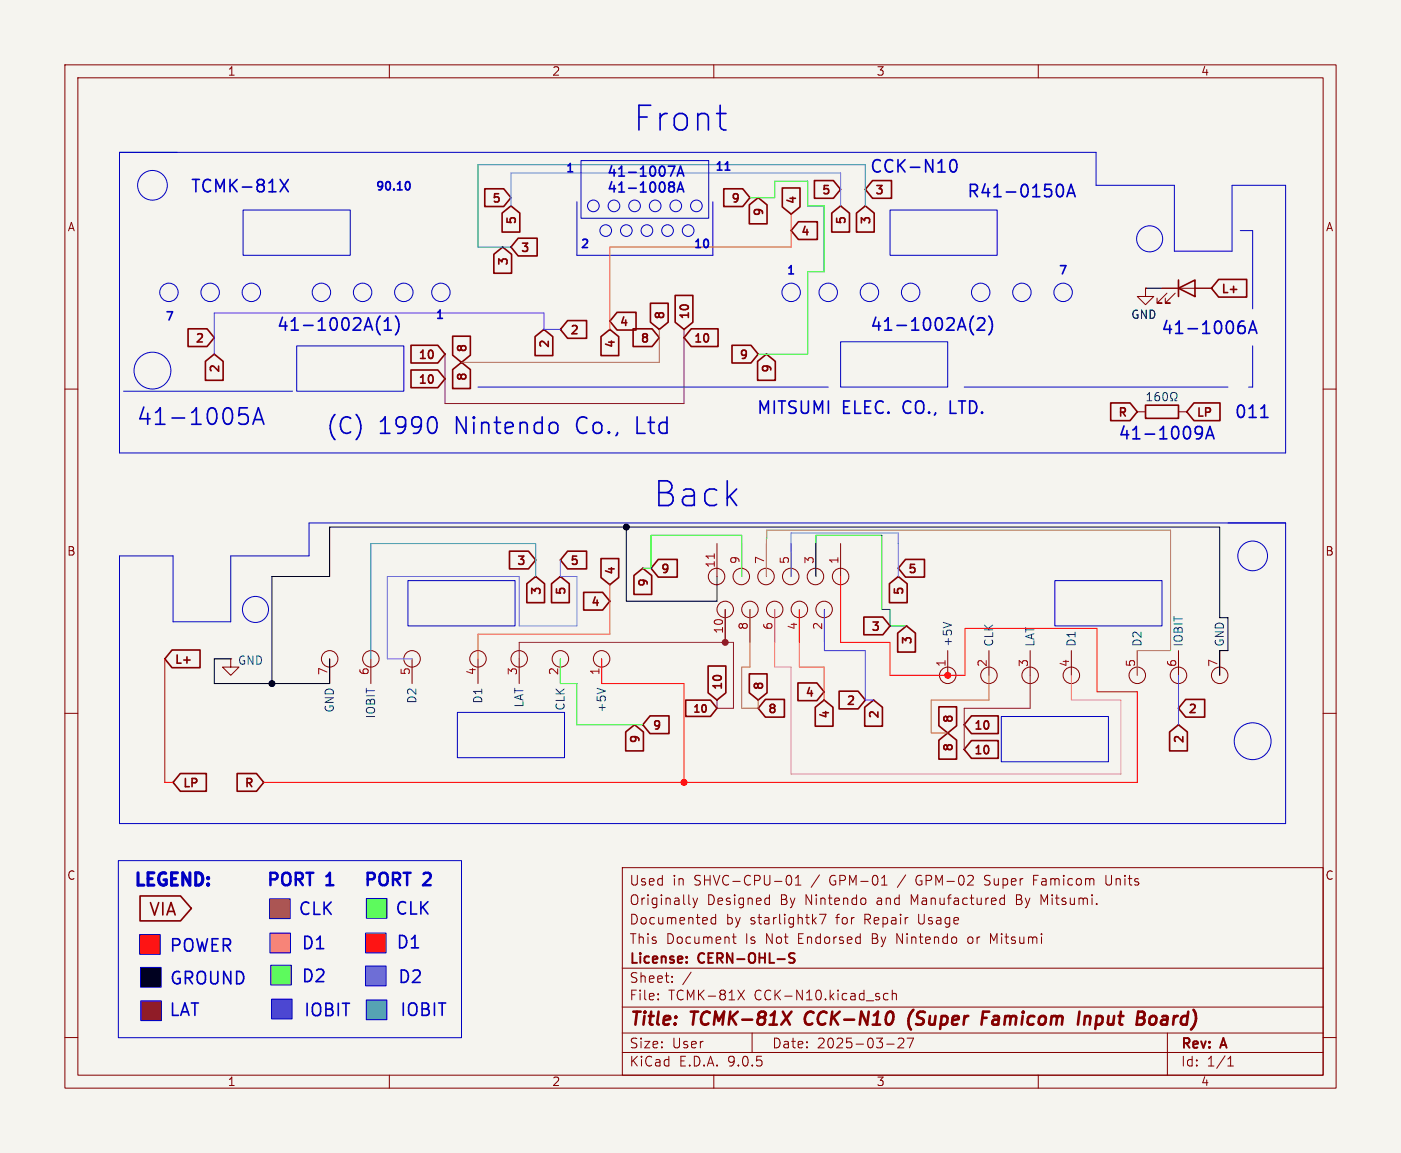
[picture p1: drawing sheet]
<svg xmlns="http://www.w3.org/2000/svg" width="216mm" height="178mm" viewBox="0 0 216 178" stroke-linecap="round" stroke-linejoin="round" font-family="sans-serif">
<path d="M0 0h215.9v177.8h-215.9z" fill="#f5f4ef" stroke="#f5f4ef" stroke-width=".15"/>
<g fill="none" stroke="#840000" stroke-width=".15">
<path d="M10 10h195.9v157.8h-195.9zM12 12h191.9v153.8h-191.9zM60 10v2M110 10v2M160 10v2M10 60h2M203.9 60h2M10 110h2M203.9 110h2M95.9 133.8h108v32h-108zM106.2 139.4l.2 .1M106.8 138.5l.3 1"/>
<path d="M107.1 139.5l-.1 .3-.2 .2M107.5 138.5l-.4 1M118.1 138.5l.5 .1M118.6 138v1.5M118.6 139.4l-.5 .1M121.2 135.3l.2-.2 .2-.1a.94 .94 0 0 1 0 1.5l-.2-.1-.2-.2M122.6 136.5h.8M122.6 135.4l.4-.4v1.5M133.1 138.5l.3 .3v.4l-.3 .3M135.9 136.5h.8M136.1 135.2l.2-.2v1.5M151.7 136.4l.2 .1"/>
<path d="M151.9 135.1l-.2 .2 .2 .3M154.1 139.2l.3 .3 .4-.1M154.8 138.6l-.4-.1-.3 .3M154.8 138v1.5M159.3 135.7h.5M160 135h-.7v1.5M160.9 139.1l-.5-1.1v1.5M170.4 135v1.2l.3 .3h.3M95.9 159.3h108M95.9 155.3h108M95.9 149.3h108M101.4 154v.2"/>
<path d="M101.4 153.3v.1M103.6 151.3v.2M103.6 150.6v.1M106.5 149.9l-1.3 1.9M110.3 141v1.5M110.3 141.6l-.4-.1-.3 .3v.4l.1 .2h.6M112.9 144.5h.5M113.1 144v1.3v.1l.3 .1M113.7 152.7l1 1.5M114.7 152.7l-1 1.5M115.9 159.3v3M126.3 141h1l-.7 1.5"/>
<path d="M136.9 153.3l-.5-.1-.3 .3v.4l.2 .2h.6M137.5 153.3a.37 .37 0 0 1 .6 .1v.8M137.5 152.7v1.5M149.2 144.6v.7M153.1 145.1l-.5-1.1v1.5M179.9 159.3v6.5M10 160h2M60 165.8v2M95.9 162.3h108M110 165.8v2M136.6 161h1.2M138.4 160.2l.2-.1 .5 .1a.41 .41 0 0 1 .1 .5l-.8 .9h.9"/>
<path d="M139.8 160.1h1l-.7 1.5M160 165.8v2M189.2 164.4h.9M189.2 163.3l.4-.4v1.5M203.9 160h2"/>
</g>
<path d="M122 156l-1.6 2M124.3 156.3a1.27 1.27 0 0 0 0 1.6M140.8 155.7a2.35 2.35 0 0 0-.4 3.1M151.4 157h.6M151.5 156h.9M153 157.3l-.1 .2 .1 .4M167.2 156.9a.49 .49 0 0 1 .8 .1l-.1 1M167.2 156.7l-.1 1.3M177.4 156.8a.5 .5 0 0 1 .8 .3v.5a.6 .6 0 0 1-.9 .3" fill="none" stroke="#840000" stroke-width=".4"/>
<path d="M122.5 147h-.6l-.2 .1-.1 .3a.71 .71 0 0 0 .7 .4l.2 .2-.2 .4h-.7" fill="none" stroke="#840000" stroke-width=".3"/>
<path d="M56.3 149h3.2v3h-3.2z" fill="#4e90ff"/>
<path d="M21.5 144.1h3.2v3.1h-3.2z" fill="#f00"/>
<path d="M21.7 149.2h3.1v3h-3.1z" fill="#000"/>
<path d="M41.8 154.1h3.2v3h-3.2z" fill="#671dff"/>
<path d="M41.5 138.6h3.2v3.1h-3.2z" fill="#b6a500"/>
<path d="M41.6 143.9h3.2v3h-3.2z" fill="#ff57b3"/>
<path d="M41.7 148.8h3.2v3.1h-3.2z" fill="#89b432"/>
<path d="M56.4 154.2h3.2v3.1h-3.2z" fill="#00acb4"/>
<path d="M56.5 138.6h3.1v3h-3.1z" fill="#00ff03"/>
<path d="M56.3 143.9h3.2v3h-3.2z" fill="#ff7800"/>
<path d="M21.7 154.3h3.2v3.1h-3.2z" fill="#7f0050"/>
<g fill="none" stroke="#840000" stroke-width=".15">
<path d="M176.5 44.5v1.2h1.3l-1.3 1.3-1.2-1.3h1.2M176.5 44.5h.1M179.1 44.5h7.6M179.8 45.2l-1.5 1.5h.8h-.8v-.7M181.1 45.2l-1.5 1.5h.7h-.7v-.7M175.3 63.5h1.2M181.6 63.5h1.3M110.5 83.8v5.1M111.8 94v5.1M114.3 83.8v5.1M115.6 94v5.1M118.1 83.8v5.1"/>
<path d="M119.4 94v5.1M121.9 83.8v5.1M123.2 94v5.1M125.7 83.8v5.1M127 94v5.1M129.5 83.8v5.1M35.6 101.6v1.3h1.2l-1.2 1.2-1.3-1.2h1.3M35.6 101.6h.1M50.8 101.6v3.8M57.1 101.6v3.8M63.5 101.6v3.8M73.7 101.6v3.8"/>
<path d="M80 101.6v3.8M86.4 101.6v3.8M92.7 101.6v3.8M146 100.3v3.8M152.4 100.3v3.8M158.7 100.3v3.8M165.1 100.3v3.8M175.3 100.3v3.8M181.6 100.3v3.8M188 100.3v3.8"/>
<circle cx="110.4" cy="88.9" r="1.27"/>
<circle cx="111.8" cy="94" r="1.27"/>
<circle cx="114.2" cy="88.9" r="1.27"/>
<circle cx="115.6" cy="94" r="1.27"/>
<circle cx="118" cy="88.9" r="1.27"/>
<circle cx="119.4" cy="94" r="1.27"/>
<circle cx="121.9" cy="88.9" r="1.27"/>
<circle cx="123.2" cy="94" r="1.27"/>
<circle cx="125.7" cy="88.9" r="1.27"/>
<circle cx="127" cy="94" r="1.27"/>
<circle cx="129.5" cy="88.9" r="1.27"/>
<circle cx="50.8" cy="101.6" r="1.27"/>
<circle cx="57.1" cy="101.6" r="1.27"/>
<circle cx="63.5" cy="101.6" r="1.27"/>
<circle cx="73.7" cy="101.6" r="1.27"/>
<circle cx="80" cy="101.6" r="1.27"/>
<circle cx="86.4" cy="101.6" r="1.27"/>
<circle cx="92.7" cy="101.6" r="1.27"/>
<circle cx="146" cy="104.1" r="1.27"/>
<circle cx="152.4" cy="104.1" r="1.27"/>
<circle cx="158.7" cy="104.1" r="1.27"/>
<circle cx="165.1" cy="104.1" r="1.27"/>
<circle cx="175.3" cy="104.1" r="1.27"/>
<circle cx="181.6" cy="104.1" r="1.27"/>
<circle cx="188" cy="104.1" r="1.27"/>
</g>
<path d="M110.1 85.4v.7" fill="none" stroke="#a90000" stroke-width=".15"/>
<path d="M176.8 61.8h.7M176.8 60.9l.3-.4v1.3M178.6 60.5a.5 .5 0 0 0-.6 .6v.5l.1 .1 .4 .1 .1-.1 .1-.5-.1-.1-.4-.1-.2 .2M179.3 60.6l.2-.1a.68 .68 0 0 1 .4 .7 .68 .68 0 0 1-.4 .6l-.2-.1-.1-.4zM180.4 61.8h.3v-.2a.54 .54 0 0 1-.3-.8 .54 .54 0 0 1 .8-.2 .58 .58 0 0 1-.1 1v.2h.3M145.4 96l1.2 .4M92 106.1l1.3 .5" fill="none" stroke="#006464" stroke-width=".15"/>
<g fill="none" stroke="#840000" stroke-width=".25">
<path d="M74.7 29.1h2.9l1.1 1.4-1.1 1.3h-2.9zM76.1 39.2l1.4-1.1 1.3 1.1v2.9h-2.7zM77.4 32.9l1.3-1.1 1.4 1.1v2.9h-2.7zM79.9 36.7h2.9v2.8h-2.9l-1.2-1.4zM111.5 29.1h3l1.1 1.4-1.1 1.3h-3zM115.5 31.6l1.3-1.1 1.4 1.1v2.9h-2.7zM120.6 29h2.7v2.9l-1.4 1.1-1.3-1.1zM123 34.2h3v2.7h-3l-1.1-1.3zM125.5 27.8h2.9l1.1 1.4-1.1 1.4h-2.9zM128.2 32.9l1.3-1.1 1.4 1.1v2.9h-2.7zM132 32.9l1.3-1.1 1.4 1.1v2.9h-2.7zM134.5 27.8h2.9v2.8h-2.9l-1.2-1.4z"/>
<path d="M29 50.7h2.9l1.1 1.4-1.1 1.3h-2.9zM31.7 55.7l1.3-1.1 1.4 1.1v2.9h-2.7zM63.3 57.1h4.2l1.1 1.3-1.1 1.4h-4.2zM63.3 53.2h4.2l1.1 1.4-1.1 1.4h-4.2zM69.8 57l1.3-1.1 1.4 1.1v2.9h-2.7zM69.8 51.8h2.7v3l-1.4 1.1-1.3-1.1zM82.5 51.9l1.3-1.1 1.4 1.1v2.9h-2.7zM87.5 49.4h2.9v2.8h-2.9l-1.1-1.4zM92.6 51.9l1.4-1.1 1.3 1.1v2.9h-2.7zM95.1 48.2h2.9v2.7h-2.9l-1.1-1.4zM97.6 50.7h2.9l1.1 1.4-1.1 1.3h-2.9zM100.2 46.8h2.8v2.9l-1.4 1.1-1.4-1.1z"/>
<path d="M104 45.6h2.8v4.1l-1.4 1.1-1.4-1.1zM106.5 50.7h4.2v2.7h-4.2l-1.1-1.3zM112.8 53.2h2.9l1.1 1.4-1.1 1.4h-2.9zM116.7 55.7l1.4-1.1 1.4 1.1v2.9h-2.8zM181.6 44.5l2.5-1.3v2.5zM181.6 43.2v2.5M187.8 43.1h4.3v2.7h-4.3l-1.1-1.3zM171.2 62.1h2.9l1.2 1.4-1.2 1.4h-2.9zM176.5 62.5h5.1v2h-5.1zM184 62.1h4v2.8h-4l-1.1-1.4zM78.5 85h2.9l1.1 1.4-1.1 1.3h-2.9zM81.2 90l1.3-1.1 1.4 1.1v2.9h-2.7z"/>
<path d="M85 90l1.4-1.1 1.3 1.1v2.9h-2.7zM87.5 85h2.9v2.7h-2.9l-1.1-1.3zM89.9 91.3h3l1.1 1.4-1.1 1.4h-3zM92.6 86.1h2.7v3l-1.3 1.1-1.4-1.1zM97.7 88.7l1.4-1.1 1.3 1.1v3h-2.7zM101.4 86.3h3v2.7h-3l-1.1-1.4zM133.1 95.2h2.9l1.2 1.3-1.2 1.4h-2.9zM137.1 90l1.3-1.1 1.4 1.1v2.9h-2.7zM138.3 97.6l1.4-1.1 1.4 1.1v3h-2.8zM139.5 86.3h3v2.7h-3l-1.1-1.4zM26.5 100.2h4.3v2.8h-4.3l-1.1-1.4zM27.8 119.3h4v2.7h-4l-1.1-1.3z"/>
<path d="M36.5 119.3h3l1.1 1.4-1.1 1.3h-3zM96.4 112.9l1.4-1.1 1.4 1.1v2.9h-2.8zM100.2 110.4h2.9v2.7h-2.9l-1.1-1.3zM105.7 108h3.8l1 1.2-1 1.3h-3.8zM108.8 108.9v.7M109.1 102.7h2.8v4.1l-1.4 1.2-1.4-1.2zM115.5 103.9h2.7v2.9l-1.4 1.2-1.3-1.2zM118 107.9h2.9v2.7h-2.9l-1.2-1.4zM123 105.3h2.9l1.1 1.4-1.1 1.3h-2.9zM125.6 109.1l1.4-1.1 1.4 1.1v2.9h-2.8zM129.3 106.6h2.9l1.1 1.4-1.1 1.3h-2.9zM133.3 109.1l1.3-1.1 1.4 1.1v2.9h-2.7z"/>
<path d="M144.7 114.1l1.3-1.1 1.4 1.1v3h-2.7zM144.7 109h2.7v2.9l-1.4 1.1-1.3-1.1zM149.7 114.2h4.1v2.7h-4.1l-1.1-1.3zM149.7 110.4h4.1v2.7h-4.1l-1.1-1.3zM180.2 112.9l1.4-1.1 1.4 1.1v2.9h-2.8zM182.7 107.9h2.9v2.7h-2.9l-1.1-1.4zM21.6 138.2h6.2l1.7 1.9-1.7 1.9h-6.2z"/>
</g>
<g fill="none" stroke="#0000c2" stroke-width=".15">
<path d="M18.4 23.5h150.5v5.1h12.1v10.1h8.9v-10.1h8.2v41.3h-179.7zM37.5 32.4h16.5v7h-16.5zM88.9 31.1v8.3h21v-8.3M89.5 24.8h19.7v8.9h-19.7zM137.2 32.4h16.5v7h-16.5zM191.1 35.6h1.9v12M45.7 53.3h16.5v7h-16.5zM73.7 59.7h53.9M129.5 52.7h16.5v7h-16.5zM148.6 59.7h40.6M193 53.3v6.4h-.6M19 60.3h26.1"/>
<path d="M18.4 85.7h8.3v10.2h8.9v-10.2h12v-5.1h150.5v46.4h-179.7zM62.9 89.5h16.5v7h-16.5zM162.6 89.5h16.5v7h-16.5zM70.5 109.9h16.5v6.9h-16.5zM154.3 110.5h16.5v7h-16.5zM18.2 132.7h52.9v27.3h-52.9zM41.5 138.6h3.2v3.1h-3.2zM56.5 138.6h3.1v3h-3.1zM21.5 144.1h3.2v3.1h-3.2zM21.7 149.2h3.1v3h-3.1zM21.7 154.3h3.2v3.1h-3.2zM41.6 143.9h3.2v3h-3.2z"/>
<path d="M41.7 148.8h3.2v3.1h-3.2zM41.8 154.1h3.2v3h-3.2zM56.3 149h3.2v3h-3.2zM56.3 143.9h3.2v3h-3.2zM56.4 154.2h3.2v3.1h-3.2z"/>
<circle cx="23.5" cy="28.6" r="2.29"/>
<circle cx="91.4" cy="31.7" r=".9"/>
<circle cx="93.3" cy="35.6" r=".9"/>
<circle cx="94.6" cy="31.7" r=".9"/>
<circle cx="96.5" cy="35.6" r=".9"/>
<circle cx="97.8" cy="31.7" r=".9"/>
<circle cx="99.7" cy="35.6" r=".9"/>
<circle cx="101" cy="31.7" r=".9"/>
<circle cx="102.9" cy="35.6" r=".9"/>
<circle cx="104.1" cy="31.7" r=".9"/>
<circle cx="106" cy="35.6" r=".9"/>
<circle cx="107.3" cy="31.7" r=".9"/>
<circle cx="177.2" cy="36.8" r="2.01"/>
<circle cx="23.5" cy="57.1" r="2.84"/>
<circle cx="26" cy="45.1" r="1.42"/>
<circle cx="32.4" cy="45.1" r="1.42"/>
<circle cx="38.7" cy="45.1" r="1.42"/>
<circle cx="49.5" cy="45.1" r="1.42"/>
<circle cx="55.9" cy="45.1" r="1.42"/>
<circle cx="62.2" cy="45.1" r="1.42"/>
<circle cx="67.9" cy="45.1" r="1.42"/>
<circle cx="121.9" cy="45.1" r="1.42"/>
<circle cx="127.6" cy="45.1" r="1.42"/>
<circle cx="134" cy="45.1" r="1.42"/>
<circle cx="140.3" cy="45.1" r="1.42"/>
<circle cx="151.1" cy="45.1" r="1.42"/>
<circle cx="157.5" cy="45.1" r="1.42"/>
<circle cx="163.8" cy="45.1" r="1.42"/>
<circle cx="39.4" cy="94" r="2.01"/>
<circle cx="193" cy="85.7" r="2.29"/>
<circle cx="193" cy="114.3" r="2.84"/>
</g>
<path d="M176.5 44.5h2.6M96.5 81.3v11.4h14v-3.8M35.6 101.6h-2.6v3.8h17.8v-3.8M188 100.3v3.8M189.2 100.3v-5h-1.2v-14h-137.2v7.6h-8.9v16.5" fill="none" stroke="#000" stroke-width=".15"/>
<path d="M129.5 88.9v10.2h7.7v5h11.5v-7.2h20.3v9.8h6.3v14h-134.7M25.4 101.6v19.1h1.3M92.7 101.6v3.8h12.7v15.3" fill="none" stroke="#f00" stroke-width=".15"/>
<path d="M101.6 50.8v5.1h-30.5M115.6 94v8.9h-1.3v6.3h2.5v-1.2M152.4 104.1v3.9h-8.9v5h2.5" fill="none" stroke="#b6a500" stroke-width=".15"/>
<path d="M105.4 50.8v11.4h-36.8v-7.6M111.8 94v5.1M80 101.6v-2.5h33v10.1h-2.5v-1.2M158.7 104.1v5.1h-10.1v6.4" fill="none" stroke="#7f0050" stroke-width=".15"/>
<path d="M86.4 50.8h-2.6v-2.5h-50.8v6.3M127 94v6.3h6.3v7.7h1.3M181.6 104.1v7.7" fill="none" stroke="#671dff" stroke-width=".15"/>
<path d="M78.7 31.8v-5.1h50.8v5.1M86.4 86.4v2.5h2.5v7.6h-8.9v-7.6h-20.3v12.7h3.8M121.9 88.9v-6.7h16.5v6.7" fill="none" stroke="#4e90ff" stroke-width=".15"/>
<path d="M115.6 30.5h3.8v-2.6h5.1v3.9h2.5v10.1h-2.5v12.7h-7.7M99.1 87.6h1.2v-5h14v6.3M86.4 101.6v3.8h2.5v6.4h10.2" fill="none" stroke="#00ff03" stroke-width=".15"/>
<path d="M133.3 31.8v-6.4h-59.6v12.7h5M82.5 88.9v-5.1h-25.4v17.8" fill="none" stroke="#00acb4" stroke-width=".15"/>
<path d="M119.4 94v8.9h2.5v16.5h50.8v-11.4h-7.6v-3.9" fill="none" stroke="#ff57b3" stroke-width=".15"/>
<path d="M118.1 83v5.9M118.2 83v-1.3h62.2v18.6h-5.1v3.8" fill="none" stroke="#89b432" stroke-width=".15"/>
<path d="M121.9 33v5.1h-27.9v12.7M94 90.2v7.6h-20.3v3.8M123.2 94v8.9h3.8v5.1" fill="none" stroke="#ff7800" stroke-width=".15"/>
<path d="M118.1 83h.1M125.7 88.9v-6.3h10.2v11.4h1.3v2.5h2.5M138.4 83.8h.1" fill="none" stroke="#009600" stroke-width=".15"/>
<g fill="none" stroke="#0000c2" stroke-width=".25">
<path d="M43.2 27.7l1.2 1.9M44.4 27.7l-1.2 1.9M62.6 28.1l.2-.1a.68 .68 0 0 1 .4 .6 .68 .68 0 0 1-.4 .7l-.2-.1M103 25.6h1l-.7 1.6M103.3 28.1h.3l.3 .3-.1 .2-.2 .1M103.3 28.7h.3M103.6 28.7l.2 .2 .1 .4-.1 .2-.5 .1M104.4 27.2l.5-1.6 .5 1.6M104.4 29.6l.5-1.5 .5 1.5M104.5 26.7h.7M104.5 29.2h.7M111.7 26.2h.8"/>
<path d="M146.5 24.8a.46 .46 0 0 1 .5-.2 .46 .46 0 0 1 .4 .4 .98 .98 0 0 1-.6 1.5 1.16 1.16 0 0 1-.3-1.7zM163.2 28.4a.49 .49 0 0 1 .6 .4 .98 .98 0 0 1-.6 1.5M164.4 30.3l.7-1.9 .6 1.9M164.6 29.8h.9M58.2 51.1l.4 .5M58.6 48.7l-.4 .6M59.2 50.9h1.1M59.2 49.5l.6-.5v1.9M60.9 48.7a2.18 2.18 0 0 1 0 2.9M149.7 51.1l.3 .5M150 48.7l-.3 .6M150.7 49.2l.2-.2h.5a.52 .52 0 0 1 .3 .8l-1.1 1.1h1.1"/>
<path d="M152.4 48.7a2.18 2.18 0 0 1 0 2.9M191.2 50.2l.5 .1 .2 .3-.1 .6-.3 .2h-.3M191.7 49.5l-.5 .1M192.4 51.4l.7-1.9 .6 1.9M192.6 50.9h.9M36.9 62.9h1.2M37.2 63.9h.6l.3 .2 .1 .2v.6l-.2 .4-.2 .1h-.6M39 65.4l.8-2.5 .9 2.5M39.2 64.7h1.2M67.2 64.8l.1 .5-.1 1M184.5 65.8h.4l.3 .2a1.26 1.26 0 0 1-.5 1.7h-.3M185.3 66.6l-.4 .3h-.4"/>
<path d="M185.8 67.7l.7-1.9 .6 1.9M186 67.1h.9M194.3 64.4h1.1"/>
</g>
<g fill="#f00" stroke="#f00" stroke-width=".15">
<circle cx="146" cy="104.1" r=".46"/>
<circle cx="105.4" cy="120.7" r=".46"/>
</g>
<g fill="#000" stroke="#000" stroke-width=".15">
<circle cx="96.5" cy="81.3" r=".46"/>
<circle cx="41.9" cy="105.4" r=".46"/>
</g>
<circle cx="111.8" cy="99.1" r=".46" fill="#7f0050" stroke="#7f0050" stroke-width=".15"/>
<g font-size="5.3" fill="#0000c2">
<text x="97.6" y="20.6">Front</text>
<text x="100.6" y="78.5">Back</text>
</g>
<g font-size="3.5" fill="#0000c2">
<text x="20.9" y="65.9">41-1005A</text>
<text x="50.2" y="67.3">(C)</text>
<text x="58.3" y="67.3">1990</text>
<text x="70.1" y="67.3">Nintendo</text>
<text x="89" y="67.3">Co.,</text>
<text x="98.5" y="67.3">Ltd</text>
</g>
<g font-size="2.8" fill="#840000">
<text x="96.9" y="158.7">Title:</text>
<text x="106.6" y="158.7">TCMK-81X</text>
<text x="124.9" y="158.7">CCK-N10</text>
<text x="141.6" y="158.7">(Super</text>
<text x="153.7" y="158.7">Famicom</text>
<text x="169.4" y="158.7">Input</text>
<text x="179.2" y="158.7">Board)</text>
</g>
<g font-size="2.7" fill="#0000c2">
<text x="133.9" y="27">CCK-N10</text>
<text x="29.3" y="30">TCMK-81X</text>
<text x="148.9" y="30.8">R41-0150A</text>
<text x="42.5" y="51.4">41-1002A(1)</text>
<text x="134" y="51.4">41-1002A(2)</text>
<text x="178.8" y="51.9">41-1006A</text>
<text x="116.5" y="64.2">MITSUMI</text>
<text x="129.8" y="64.2">ELEC. CO.,</text>
<text x="146.9" y="64.2">LTD.</text>
<text x="190.1" y="64.8">011</text>
<text x="172.2" y="68.1">41-1009A</text>
<text x="20.3" y="137.3">LEGEND:</text>
<text x="40.8" y="137.2">PORT</text>
<text x="50.3" y="137.2">1</text>
<text x="55.8" y="137.2">PORT</text>
<text x="65.3" y="137.2">2</text>
<text x="45.9" y="141.5">CLK</text>
<text x="60.8" y="141.4">CLK</text>
<text x="26" y="147.1">POWER</text>
<text x="46.3" y="146.8">D1</text>
<text x="60.9" y="146.6">D1</text>
<text x="26" y="152.2">GROUND</text>
<text x="46.3" y="151.8">D2</text>
<text x="61.2" y="152">D2</text>
<text x="25.9" y="157">LAT</text>
<text x="46.7" y="157.1">IOBIT</text>
<text x="61.5" y="157">IOBIT</text>
</g>
<text font-size="2.7" fill="#840000" x="22.8" y="141.6">VIA</text>
<g font-size="2.1" fill="#0000c2">
<text x="93.4" y="27.6">41-1007A</text>
<text x="93.4" y="30.1">41-1008A</text>
</g>
<g font-size="2.1" fill="#840000">
<text x="96.9" y="136.8">Used</text>
<text x="103.6" y="136.8">in</text>
<text x="107" y="136.8">SHVC-CPU-01</text>
<text x="125.2" y="136.8">/</text>
<text x="128.1" y="136.8">GPM-01</text>
<text x="138.8" y="136.8">/</text>
<text x="141.7" y="136.8">GPM-02</text>
<text x="152.4" y="136.8">Super</text>
<text x="160.1" y="136.8">Famicom</text>
<text x="171.4" y="136.8">Units</text>
<text x="96.9" y="142.8">Documented</text>
<text x="96.9" y="139.8">Originally</text>
<text x="108.9" y="139.8">Designed</text>
<text x="111.8" y="142.8">by</text>
<text x="115.6" y="142.8">starlightk7</text>
<text x="120.3" y="139.8">By</text>
<text x="124.2" y="139.8">Nintendo</text>
<text x="129" y="142.8">for</text>
<text x="133.5" y="142.8">Repair</text>
<text x="135.4" y="139.8">and</text>
<text x="140.8" y="139.8">Manufactured</text>
<text x="141.9" y="142.8">Usage</text>
<text x="157.1" y="139.8">By</text>
<text x="161.1" y="139.8">Mitsumi.</text>
<text x="96.9" y="149">License:</text>
<text x="96.9" y="145.8">This</text>
<text x="102.6" y="145.8">Document</text>
<text x="107.7" y="149">CERN-OHL-S</text>
<text x="114.9" y="145.8">Is</text>
<text x="118.2" y="145.8">Not</text>
<text x="123.2" y="145.8">Endorsed</text>
<text x="134.8" y="145.8">By</text>
<text x="138.7" y="145.8">Nintendo</text>
<text x="149.9" y="145.8">or</text>
<text x="153.4" y="145.8">Mitsumi</text>
<text x="96.9" y="154.5">File:</text>
<text x="96.9" y="151.8">Sheet:</text>
<text x="103" y="154.5">TCMK-81X</text>
<text x="116.3" y="154.5">CCK-N10.kicad_sch</text>
<text x="96.9" y="161.9">Size:</text>
<text x="103.6" y="161.9">User</text>
<text x="118.9" y="161.9">Date:</text>
<text x="125.9" y="161.9">2025-03-27</text>
<text x="96.9" y="164.7">KiCad</text>
<text x="104.6" y="164.7">E.D.A.</text>
<text x="112.2" y="164.7">9.0.5</text>
<text x="181.9" y="162.1">Rev:</text>
<text x="181.9" y="164.7">Id:</text>
<text x="186" y="164.7">1/1</text>
<text x="188.3" y="162.1">A</text>
</g>
<g font-size="1.8" fill="#840000">
<text x="35" y="11.9">1</text>
<text x="85" y="11.9">2</text>
<text x="135" y="11.9">3</text>
<text x="185" y="11.9">4</text>
<text x="10.3" y="35.9">A</text>
<text x="75.6" y="31.6">5</text>
<text x="79.8" y="34.9" transform="rotate(-90 79.8 34.9)">5</text>
<text x="112.4" y="31.6">9</text>
<text x="117.9" y="33.6" transform="rotate(-90 117.9 33.6)">9</text>
<text x="123" y="31.6" transform="rotate(-90 123 31.6)">4</text>
<text x="126.4" y="30.3">5</text>
<text x="130.6" y="34.9" transform="rotate(-90 130.6 34.9)">5</text>
<text x="134.5" y="34.9" transform="rotate(-90 134.5 34.9)">3</text>
<text x="134.8" y="30.3">3</text>
<text x="204.2" y="35.9">A</text>
<text x="78.6" y="41.2" transform="rotate(-90 78.6 41.2)">3</text>
<text x="80.2" y="39.2">3</text>
<text x="123.3" y="36.7">4</text>
<text x="188.1" y="45.6">L+</text>
<text x="29.9" y="53.2">2</text>
<text x="84.9" y="53.9" transform="rotate(-90 84.9 53.9)">2</text>
<text x="87.8" y="51.9">2</text>
<text x="95.1" y="53.9" transform="rotate(-90 95.1 53.9)">4</text>
<text x="95.4" y="50.6">4</text>
<text x="98.5" y="53.2">8</text>
<text x="102.7" y="49.4" transform="rotate(-90 102.7 49.4)">8</text>
<text x="106.5" y="49.4" transform="rotate(-90 106.5 49.4)">10</text>
<text x="106.8" y="53.2">10</text>
<text x="34.1" y="57.8" transform="rotate(-90 34.1 57.8)">2</text>
<text x="64.2" y="59.5">10</text>
<text x="64.2" y="55.7">10</text>
<text x="72.2" y="59" transform="rotate(-90 72.2 59)">8</text>
<text x="72.2" y="54.5" transform="rotate(-90 72.2 54.5)">8</text>
<text x="113.7" y="55.7">9</text>
<text x="119.2" y="57.8" transform="rotate(-90 119.2 57.8)">9</text>
<text x="172.1" y="64.6">R</text>
<text x="184.3" y="64.6">LP</text>
<text x="10.3" y="85.9">B</text>
<text x="79.4" y="87.5">3</text>
<text x="87.8" y="87.5">5</text>
<text x="95.1" y="88.7" transform="rotate(-90 95.1 88.7)">4</text>
<text x="101.8" y="88.7">9</text>
<text x="139.9" y="88.7">5</text>
<text x="204.2" y="85.9">B</text>
<text x="83.7" y="92" transform="rotate(-90 83.7 92)">3</text>
<text x="87.5" y="92" transform="rotate(-90 87.5 92)">5</text>
<text x="90.8" y="93.8">4</text>
<text x="100.2" y="90.8" transform="rotate(-90 100.2 90.8)">9</text>
<text x="139.5" y="92" transform="rotate(-90 139.5 92)">5</text>
<text x="134" y="97.6">3</text>
<text x="140.8" y="99.7" transform="rotate(-90 140.8 99.7)">3</text>
<text x="26.8" y="102.7">L+</text>
<text x="111.6" y="106.5" transform="rotate(-90 111.6 106.5)">10</text>
<text x="117.9" y="106.5" transform="rotate(-90 117.9 106.5)">8</text>
<text x="123.9" y="107.8">4</text>
<text x="100.5" y="112.9">9</text>
<text x="118.3" y="110.3">8</text>
<text x="128.1" y="111.1" transform="rotate(-90 128.1 111.1)">4</text>
<text x="130.2" y="109.1">2</text>
<text x="135.7" y="111.1" transform="rotate(-90 135.7 111.1)">2</text>
<text x="147.2" y="111.6" transform="rotate(-90 147.2 111.6)">8</text>
<text x="150" y="112.9">10</text>
<text x="183" y="110.3">2</text>
<text x="98.9" y="114.9" transform="rotate(-90 98.9 114.9)">9</text>
<text x="147.2" y="116.2" transform="rotate(-90 147.2 116.2)">8</text>
<text x="150" y="116.7">10</text>
<text x="182.7" y="114.9" transform="rotate(-90 182.7 114.9)">2</text>
<text x="28.1" y="121.8">LP</text>
<text x="37.4" y="121.8">R</text>
<text x="10.3" y="135.9">C</text>
<text x="204.2" y="135.9">C</text>
<text x="35" y="167.7">1</text>
<text x="85" y="167.7">2</text>
<text x="135" y="167.7">3</text>
<text x="185" y="167.7">4</text>
</g>
<g font-size="1.8" fill="#0000c2">
<text x="57.7" y="29.7">90.10</text>
<text x="87" y="26.9">1</text>
<text x="110" y="26.7">11</text>
<text x="89.3" y="38.6">2</text>
<text x="106.7" y="38.6">10</text>
<text x="121.1" y="42.7">1</text>
<text x="163" y="42.7">7</text>
<text x="25.3" y="49.8">7</text>
<text x="67" y="49.5">1</text>
</g>
<g font-size="1.8" fill="#006464">
<text x="174.2" y="49.4">GND</text>
<text x="146.9" y="99.8" transform="rotate(-90 146.9 99.8)">+5V</text>
<text x="153.3" y="99.8" transform="rotate(-90 153.3 99.8)">CLK</text>
<text x="159.6" y="99.8" transform="rotate(-90 159.6 99.8)">LAT</text>
<text x="166" y="99.8" transform="rotate(-90 166 99.8)">D1</text>
<text x="176.1" y="99.8" transform="rotate(-90 176.1 99.8)">D2</text>
<text x="182.5" y="99.8" transform="rotate(-90 182.5 99.8)">IOBIT</text>
<text x="36.6" y="102.7">GND</text>
<text x="51.7" y="110" transform="rotate(-90 51.7 110)">GND</text>
<text x="58" y="110.9" transform="rotate(-90 58 110.9)">IOBIT</text>
<text x="64.4" y="108.6" transform="rotate(-90 64.4 108.6)">D2</text>
<text x="74.5" y="108.6" transform="rotate(-90 74.5 108.6)">D1</text>
<text x="80.9" y="109.2" transform="rotate(-90 80.9 109.2)">LAT</text>
<text x="87.2" y="109.7" transform="rotate(-90 87.2 109.7)">CLK</text>
<text x="93.6" y="110" transform="rotate(-90 93.6 110)">+5V</text>
</g>
<g font-size="1.8" fill="#a90000">
<text x="110.2" y="87.7" transform="rotate(-90 110.2 87.7)">11</text>
<text x="114" y="87.1" transform="rotate(-90 114 87.1)">9</text>
<text x="117.9" y="87.1" transform="rotate(-90 117.9 87.1)">7</text>
<text x="121.7" y="87.1" transform="rotate(-90 121.7 87.1)">5</text>
<text x="125.5" y="87.1" transform="rotate(-90 125.5 87.1)">3</text>
<text x="129.3" y="87.1" transform="rotate(-90 129.3 87.1)">1</text>
<text x="111.5" y="97.8" transform="rotate(-90 111.5 97.8)">10</text>
<text x="115.3" y="97.2" transform="rotate(-90 115.3 97.2)">8</text>
<text x="119.1" y="97.2" transform="rotate(-90 119.1 97.2)">6</text>
<text x="122.9" y="97.2" transform="rotate(-90 122.9 97.2)">4</text>
<text x="126.8" y="97.2" transform="rotate(-90 126.8 97.2)">2</text>
<text x="50.5" y="104.2" transform="rotate(-90 50.5 104.2)">7</text>
<text x="56.9" y="104.2" transform="rotate(-90 56.9 104.2)">6</text>
<text x="63.2" y="104.2" transform="rotate(-90 63.2 104.2)">5</text>
<text x="73.4" y="104.2" transform="rotate(-90 73.4 104.2)">4</text>
<text x="79.8" y="104.2" transform="rotate(-90 79.8 104.2)">3</text>
<text x="86.1" y="104.2" transform="rotate(-90 86.1 104.2)">2</text>
<text x="92.5" y="104.2" transform="rotate(-90 92.5 104.2)">1</text>
<text x="145.8" y="102.9" transform="rotate(-90 145.8 102.9)">1</text>
<text x="152.1" y="102.9" transform="rotate(-90 152.1 102.9)">2</text>
<text x="158.5" y="102.9" transform="rotate(-90 158.5 102.9)">3</text>
<text x="164.8" y="102.9" transform="rotate(-90 164.8 102.9)">4</text>
<text x="175" y="102.9" transform="rotate(-90 175 102.9)">5</text>
<text x="181.4" y="102.9" transform="rotate(-90 181.4 102.9)">6</text>
<text x="187.7" y="102.9" transform="rotate(-90 187.7 102.9)">7</text>
</g>
<text font-size="1.8" x="188.8" y="99.8" transform="rotate(-90 188.8 99.8)">GND</text>
<text font-size="1.6" fill="#840000" x="106.5" y="110.3">10</text>
</svg>
